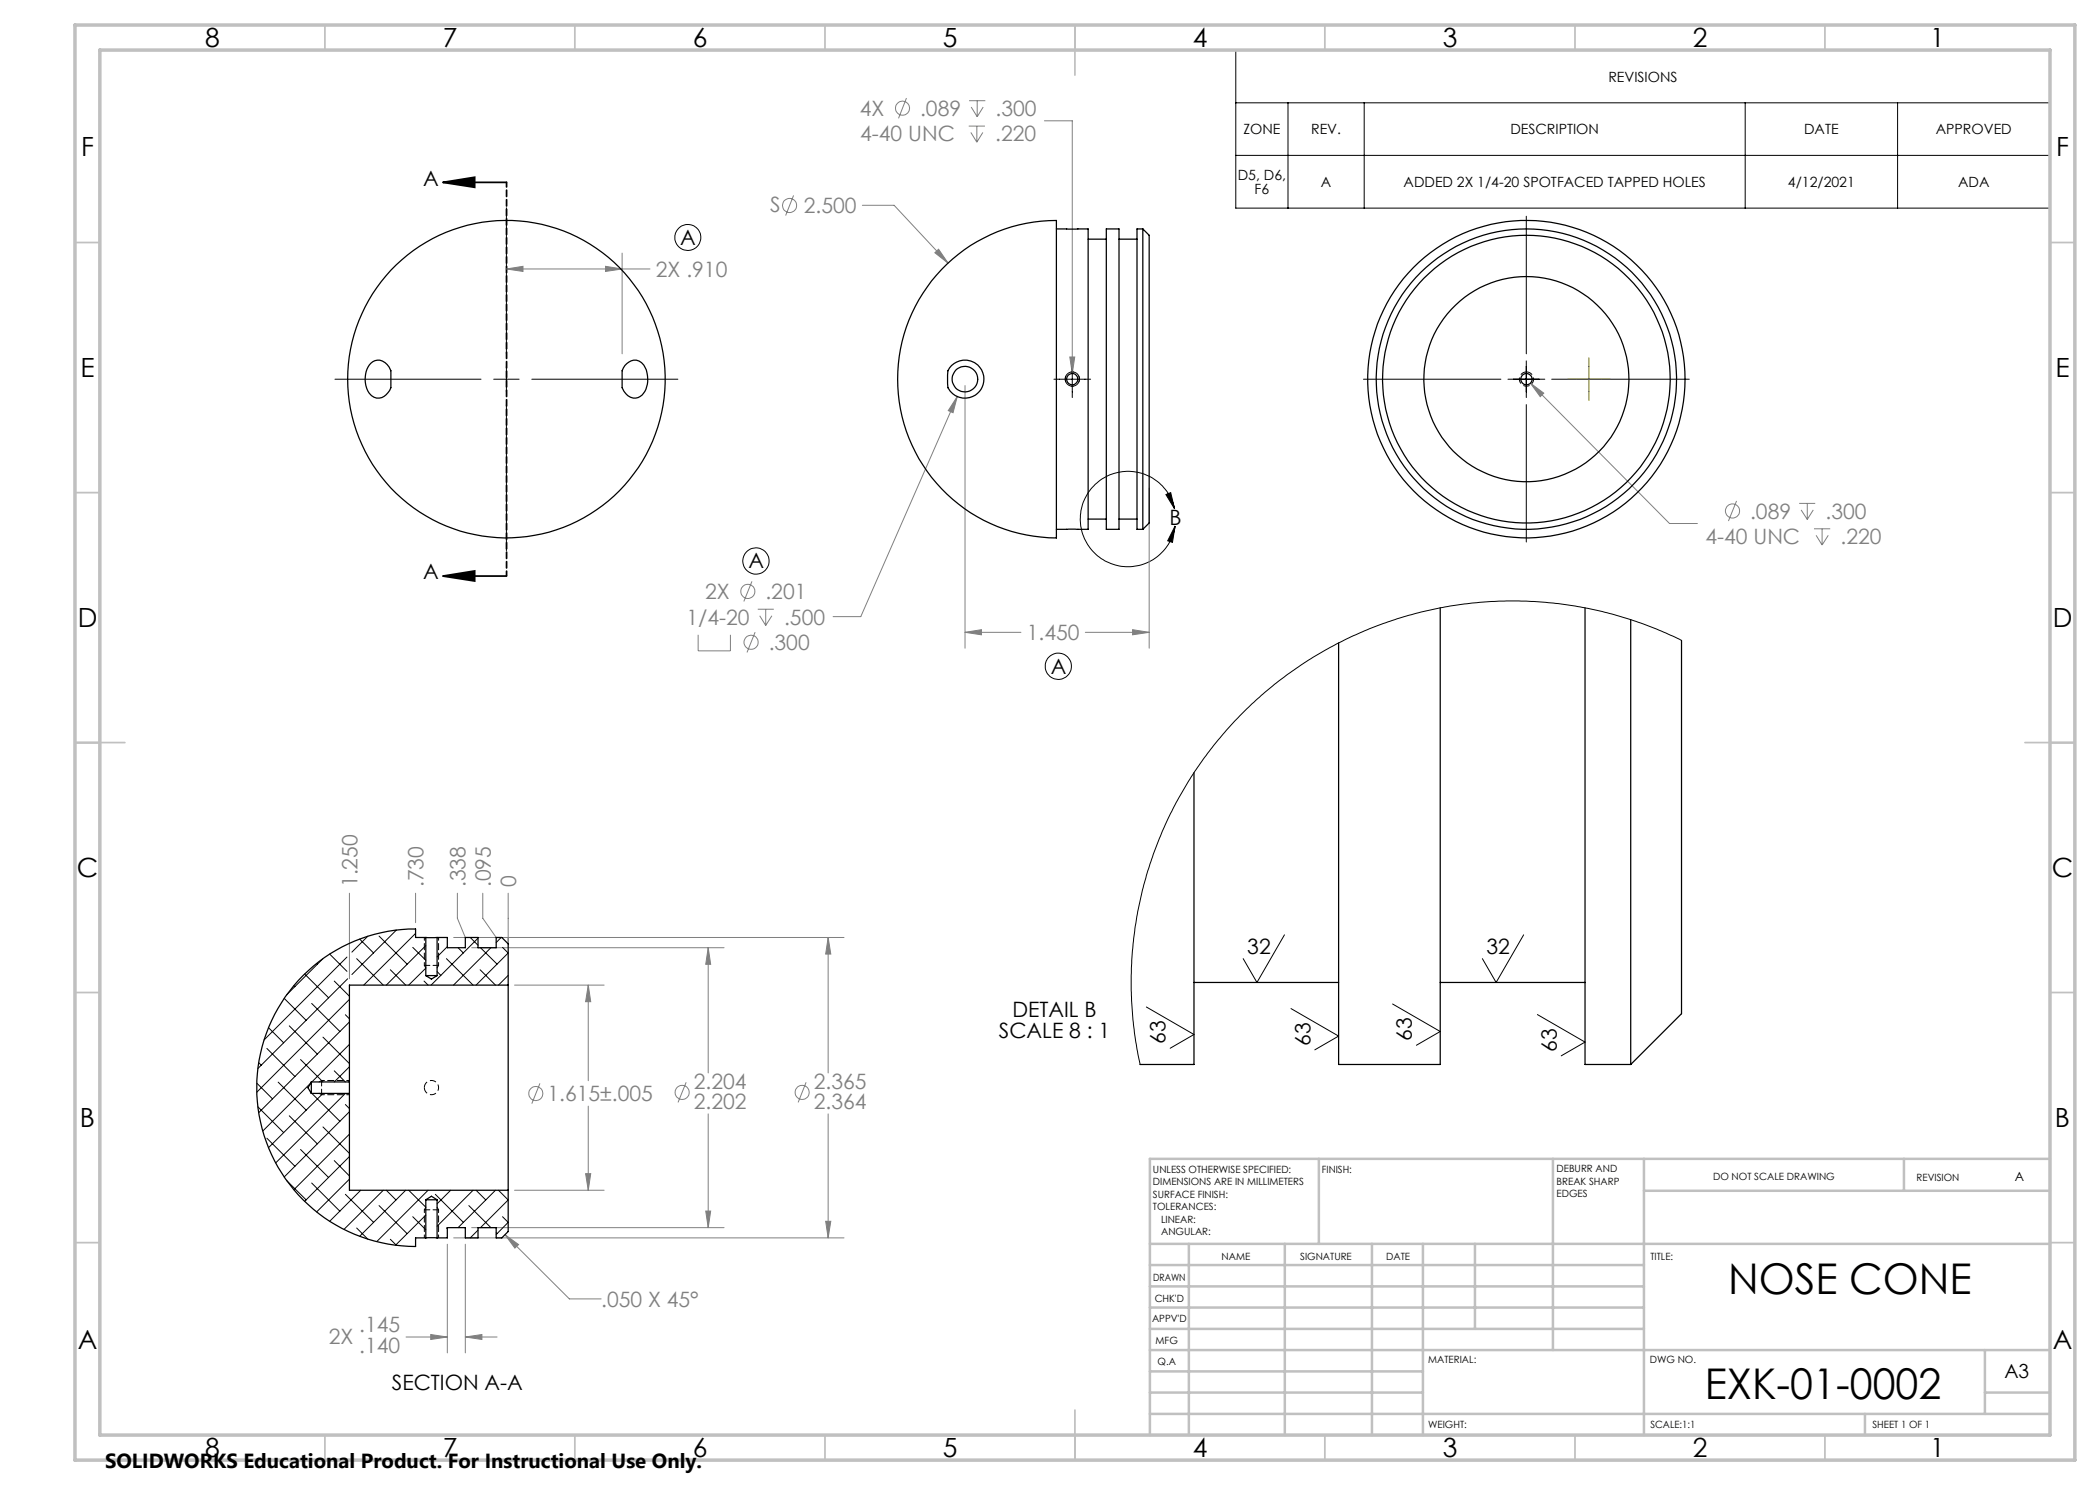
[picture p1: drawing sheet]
<svg xmlns="http://www.w3.org/2000/svg" width="420mm" height="297mm" viewBox="0 0 420 297" stroke-linecap="round" stroke-linejoin="round" font-family="sans-serif">
<g fill="none" stroke="#808080" stroke-width=".2">
<path d="M181.3 19.6l-1.6 4.1M158.7 39.1l-1.6 4M193.7 25.2h3.3M193.8 20.1h3.3M194.2 26.5l1.2 1.9M194.2 21.4l1.2 2M195.4 25.2v3.2M195.4 20.1v3.3M196.6 26.5l-1.2 1.9M196.6 21.4l-1.2 2M208.9 24.2h5.6v50.5M101.3 53.8l3.3-.5v1z"/>
<path d="M101.3 53.8h28.7M121.1 53.3l3.3 .5-3.3 .5zM124.4 50.6v20.2M172.5 41.1h6.3l10.8 11.5M187 50.5l.7-.7 1.9 2.8zM191.5 79.3l-.9 3.2-.9-.4zM191.5 79.3l-19.3 44h-5.6M193 77.1v52.5M214 71.4h.9l-.4 3.3zM306.1 76.6l2.7 2-.8 .7zM306.1 76.6l27.8 28.1h5.6M229.8 97.6v32"/>
<path d="M150.4 116.3l-1.6 4M347.3 100.2l-1.6 4M359.8 100.7h3.2M360.2 102l1.3 1.9M361.5 100.7v3.2M362.7 102l-1.2 1.9M362.8 105.8h3.2M363.2 107.1l1.2 1.9M364.4 105.8v3.2M365.7 107.1l-1.3 1.9M139.6 127v3.2h6.5v-3.2M151 126.4l-1.6 4.1"/>
<path d="M151.6 121.8h3.2M151.9 123.2l1.2 1.9M153.1 121.8v3.3M154.4 123.2l-1.3 1.9M193 126.5l3.3-.6v1.1zM193 126.5h11.2M217.1 126.5h12.7M226.5 125.9l3.3 .6-3.3 .5zM69.9 178.6v17.2M83.1 178.6v5.9M91.5 178.6v5.1l1.6 3.8M96.6 178.6v5.1l2.6 3.8"/>
<path d="M101.6 178.6v10M90.7 187.5h78.1M94.3 189.5h50.5M102.9 197h17.9M117.7 197l.4 3.3h-1zM117.7 197v19.1M141.6 189.5l.5 3.4h-1zM141.6 189.5v25.1M165.6 187.5l.6 3.3h-1.1zM165.6 187.5v27.1M108 216.7l-1.6 4M137.2 216.5l-1.6 4"/>
<path d="M161.2 216.5l-1.6 4M102.9 238.1h17.9M117.1 234.7h1l-.4 3.4zM117.7 221.2v16.9M141.6 222.8v22.7M165.6 222.8v24.8M89.5 248.8v21.8M90.7 247.6h78.1M93.1 248.8v21.8M94.3 245.5h50.5M101 246.9l2.7 2-.7 .7zM101 246.9l12.9 12.9h6.3"/>
<path d="M141.1 242.2h1l-.5 3.3zM165.1 244.3h1.1l-.6 3.3zM81.2 267.4h8.3M86.1 266.9l3.4 .5-3.4 .5zM93.1 267.4l3.3-.5v1zM93.1 267.4h6.3"/>
<circle cx="180.5" cy="21.6" r="1.41"/>
<circle cx="157.9" cy="41.1" r="1.4"/>
<circle cx="149.6" cy="118.3" r="1.42"/>
<circle cx="346.5" cy="102.2" r="1.42"/>
<circle cx="150.2" cy="128.5" r="1.41"/>
<circle cx="107.2" cy="218.7" r="1.42"/>
<circle cx="136.4" cy="218.5" r="1.4"/>
<circle cx="160.4" cy="218.5" r="1.41"/>
</g>
<g fill="none" stroke="#000" stroke-width=".2">
<path d="M247.2 10h162.8v31.6h-162.8zM247.2 20.6h162.8M247.2 31.1h162.8M257.6 20.6v21M272.8 20.6v21M349 20.6v21M379.5 20.6v21M101.3 41.6v29.2M305.3 43.2v27.6M67 75.8h29.2M98.7 75.8h5.1M101.3 73.3v5.1"/>
<path d="M106.4 75.8h29.2M210.8 75.8h7.3M214.5 72.2v7.3M272.7 75.8h27.5M301.6 75.8h7.4M305.3 72.2v7.3M310.3 75.8h27.6M101.3 80.9v29.2M233.2 98.9l.9-.4 .8 3.3zM305.3 80.9v27.5M234.9 101.8a9.5 9.5 0 0 0-14.8-5.8 9.5 9.5 0 0 0 .5 15.9 9.5 9.5 0 0 0 14.4-6.7M235 105.2l-.5 3.3-1-.3z"/>
<path d="M256.9 187l-5.5 9.5-2.8-4.8M304.7 187l-5.5 9.5-2.7-4.8M229.3 201.4l9.5 5.5-4.8 2.8M258.2 201.7l9.5 5.5-4.7 2.8M278.5 200.8l9.5 5.5-4.7 2.8M307.5 202.9l9.5 5.5-4.8 2.8"/>
<circle cx="137.6" cy="47.5" r="2.6"/>
<circle cx="151.2" cy="112.2" r="2.63"/>
<circle cx="211.7" cy="133.3" r="2.63"/>
</g>
<path d="M88.6 36.5h12.7M88.6 36.5l6.3-1v2zM88.6 115.2h12.7M88.6 115.2l6.3-1v2z" fill="none" stroke="#000" stroke-width=".35"/>
<path d="M213 75.8a1.42 1.42 0 0 0 2.1 1.3 1.42 1.42 0 0 0 .2-2.5 1.42 1.42 0 0 0-2.2 1l-.1 .2M215.9 75.8a1.42 1.42 0 0 1-2.1 1.3 1.42 1.42 0 0 1-.1-2.5 1.42 1.42 0 0 1 2.2 1v.2M305.3 74.4a1.42 1.42 0 0 1 1.3 2.1 1.42 1.42 0 0 1-2.5 .1 1.42 1.42 0 0 1 1-2.2h.2M84.9 217.5a1.42 1.42 0 0 0 2.1 1.3 1.42 1.42 0 0 0 .1-2.5 1.42 1.42 0 0 0-2.2 1v.2" fill="none" stroke="#000" stroke-width=".2" stroke-dasharray="1.3 .6" stroke-linecap="butt"/>
<path d="M101.3 36.4v78.8" fill="none" stroke="#000" stroke-width=".35" stroke-dasharray="1.3 .6" stroke-dashoffset=".3"/>
<g fill="none" stroke="#c0c0c0" stroke-width=".35">
<path d="M65 5v5M115 5v5M165 5v5M215 5v10M265 5v5M315 5v5M365 5v5M15 48.5h5M410 48.5h5M15 98.5h5M410 98.5h5M15 148.5h10"/>
<path d="M405 148.5h10M15 198.5h5M410 198.5h5M15 248.5h5M410 248.5h5M65 287v5M115 287v5M165 287v5M215 282v10M265 287v5M315 287v5M365 287v5"/>
</g>
<g fill="none" stroke="#c0c0c0" stroke-width=".5">
<path d="M263.8 231.8v17M310.6 231.8v38.2M328.8 231.8v55.2M328.8 238.2h81.2M380.8 231.8v6.4M410 231.8h-180v55.2M230 248.8h180M230 257.3h98.8M230 253h98.8M237.8 248.8v38.2M257 248.8v38.2M274.4 248.8v38.2"/>
<path d="M284.6 248.8v38.2M295 248.8v17M230 265.8h98.8M230 261.5h98.8M230 278.5h54.6M230 274.3h54.6M230 270h180M397 278.5h13M397 270v12.8M230 282.8h180M373 282.8v4.2"/>
</g>
<path d="M15 5h400v287h-400zM20 10h390v277h-390z" fill="none" stroke="#c0c0c0" stroke-width=".7"/>
<path d="M84.9 193.1h2.8M64.3 216.1v2.8M87.7 242h-2.8" fill="none" stroke="#000" stroke-width=".2" stroke-dasharray="1.3 .6" stroke-dashoffset=".2"/>
<path d="M84.9 187.5v5.6M87.7 187.5v5.6M69.9 218.9h-5.6M69.9 216.1h-5.6M84.9 247.5v-5.5M87.7 247.5v-5.5" fill="none" stroke="#000" stroke-width=".2" stroke-dasharray="1.3 .6" stroke-dashoffset=".7"/>
<path d="M84.9 193.1l.3 .5M87.7 193.1l-.3 .5M64.3 216.1l-.5 .3M64.3 218.9l-.5-.2M84.9 242l.3-.5M87.7 242l-.3-.5" fill="none" stroke="#000" stroke-width=".2" stroke-dasharray="1.3 .6"/>
<path d="M313.5 75.8h8.6M317.8 71.6v8.5" fill="none" stroke="#808000" stroke-width=".2"/>
<g fill="#000">
<path d="M88.6 36.5l6.3-1v2zM88.6 115.2l6.3-1v2z"/>
<path d="M233.2 98.9l.9-.4 .8 3.3zM235 105.2l-.5 3.3-1-.3z"/>
</g>
<g fill="#808080">
<path d="M121.1 53.3l3.3 .5-3.3 .5zM101.3 53.8l3.3-.5v1z"/>
<path d="M187 50.5l2.6 2.1-1.9-2.8zM214 71.4l.5 3.3 .4-3.3zM191.5 79.3l-1.8 2.8 .9 .4zM193 126.5l3.3-.6v1.1zM226.5 125.9l3.3 .6-3.3 .5zM306.1 76.6l1.9 2.7 .8-.7zM165.6 187.5l.6 3.3h-1.1zM165.1 244.3h1.1l-.6 3.3zM141.6 189.5l.5 3.4h-1zM141.1 242.2h1l-.5 3.3zM93.1 267.4l3.3-.5v1zM86.1 266.9l3.4 .5-3.4 .5zM101 246.9l2.7 2-.7 .7zM117.7 197l.4 3.3h-1zM117.1 234.7h1l-.4 3.4z"/>
</g>
<g fill="none" stroke="#000" stroke-width=".25">
<path d="M188.3 53.9a31.7 31.7 0 0 1 23-9.8v63.5a31.7 31.7 0 0 1-29.2-19.3 31.7 31.7 0 0 1 6.2-34.4zM211.3 45.8h6.3v60.1h-6.3M217.6 47.8h3.7M221.3 45.8h2.5v60.1h-2.5zM223.8 47.8h3.6M228.6 45.8l1.2 1.3v57.5l-1.2 1.3M228.6 45.8v60.1M228.6 45.8h-1.2v60.1h1.2M74.2 72.6a2.45 2.45 0 0 1 2.6-.3 2.45 2.45 0 0 1 1.4 2.3v1.7a2.87 2.87 0 0 1-2.9 3.3 3.7 3.7 0 0 1-2.2-4.3l.3-1.5zM125 73.1a2.25 2.25 0 0 1 2.1-1.1 2.25 2.25 0 0 1 1.9 1.5 4.7 4.7 0 0 1-1 5.8 2.25 2.25 0 0 1-3.2-1.1 4.1 4.1 0 0 1-.4-2.4v-.8a2.11 2.11 0 0 1 .6-1.9zM190.3 73.1a3.8 3.8 0 0 1 5.7 .4 3.8 3.8 0 0 1-1 5.5 3.8 3.8 0 0 1-5.4-1.5l-.1-2.5a2.06 2.06 0 0 1 .8-1.9zM217.6 103.8h3.7"/>
<path d="M223.8 103.8h3.6M288 121.6v91.3h-20.3v-84.3M317 121.6v91.3h9.1M326.1 123.9v89M336.3 128.1v74.6l-10.2 10.2M238.8 154.5v58.4h-10.8M85.2 187.5h2.2M85.2 195.1h2.2M85.2 187.5h-2.1v-1.7a31.7 31.7 0 0 0-31.7 31.8 31.7 31.7 0 0 0 31.7 31.7v-1.7h2.1M85.2 187.5v7.6M85.2 195.1l1.1 .7 1.1-.7M87.4 187.5h2.1v2h3.6v-2h2.5v2h3.6v-2h1.2l1.2 1.3v8.2"/>
<path d="M87.4 187.5v7.6M101.6 197v41.1M101.6 197h-31.7v19.4M238.8 196.5h28.9M288 196.5h29M62.3 216.4v2.3M62.3 216.4h7.6M62.3 216.4l-.7 1.2 .7 1.1M62.3 218.7h7.6M69.9 216.4v2.3M69.9 218.7v19.4h31.7M85.2 240h2.2"/>
<path d="M85.2 240v7.6M85.2 240l1.1-.7 1.1 .7M87.4 240v7.6M101.6 238.1v8.2l-1.2 1.3h-1.2v-2.1h-3.6v2.1h-2.5v-2.1h-3.6v2.1h-2.1M85.2 247.6h2.2"/>
<circle cx="101.3" cy="75.8" r="31.8"/>
<circle cx="193" cy="75.8" r="2.56"/>
<circle cx="214.5" cy="75.8" r="1.13"/>
<circle cx="305.3" cy="75.8" r="31.7"/>
<circle cx="305.3" cy="75.8" r="20.5"/>
<circle cx="305.3" cy="75.8" r="30"/>
<circle cx="305.3" cy="75.8" r="28.8"/>
<circle cx="305.3" cy="75.8" r="1.13"/>
</g>
<g fill="none" stroke="#000" stroke-width=".2">
<path d="M336.3 128.1l-4.9-2.3-5.3-1.9-5.6-1.6-5.4-1.1-4.4-.6-5.4-.4h-5.5l-5.4 .4-4.4 .6-5.8 1.2-4.8 1.4-5.5 2-6.6 3-4.7 2.7-5 3.3-2.7 2.1-4.5 3.9-3.5 3.4-3.2 3.8-3.1 3.9-2.9 4.3-2.5 4.3-2.8 5.8-1.8 4.6-1.9 6.1-1.2 5.3-.8 5.4-.4 4.4-.1 5.9 .4 6 .6 4.4 .8 4.5M56.8 199.7l4.4 4.4M58.8 197.1l.2 .2M60.9 194.8l4.8 4.8M63.3 192.7l.2 .1M64.6 191.8l-7.3 7.2M65.9 190.8l3.5 3.5M66.9 196.2l3 3M69.4 191.4l-16.6 16.6M69.5 195.8l-17.9 17.9M69.9 199.9l-18.5 18.5M71.3 191.7l5.4 5.3"/>
<path d="M71.9 187.8l2.8 2.8M73.6 187.3l-3.2 3.1M75.8 187.2l5.6 5.6M78.1 194l3 3M79.1 186.1h.1M79.3 186l-8.9 8.9M82.5 189.5l2.7 2.5M83.1 186.7l-10.4 10.3M84.8 196.2l.8 .8M85.1 187.5l.1 .1M85.2 189.1l-7.9 7.9M85.2 193.6l-3.5 3.4"/>
<path d="M87.4 194.3l.8 .8M89.3 191.7l5.3 5.3M89.5 189.3l-2.1 2.1M91.6 189.5l1.1 1.1M94.1 187.5l1.5 1.6M95.6 187.6l-9.4 9.4M96 194l3.1 3M96.1 189.5l3.3 3.3M98.2 189.5l-7.5 7.5M100.2 187.5l-1 1M100.5 189.5l1.1 1.1-6.4 6.4M101.6 195.1l-1.9 1.9"/>
<path d="M51.4 216.6l3.1 3.2M51.8 212.5l.4 .5M53.4 209.7l5.6 5.6M53.7 205.5l3 3.1M55.6 216.4l5.6 5.6M57.9 205.2l5.6 5.6M60.1 211.9l4.5 4.5M62.1 216.6l-9.5 9.6M62.3 200.7l5.7 5.6M62.4 218.7l5.6 5.6M64.6 218.7l-10.9 10.8M64.6 207.4l5.3 5.3"/>
<path d="M66.9 214.2l2.2 2.2M69.1 218.7l-14 13.9M69.1 202.9l.8 .9M69.9 204.4l-18.1 18.1M69.9 208.9l-7.5 7.5M69.9 213.4l-3 3M51.6 221.4l5.1 5.1M53.4 227.6l5.6 5.7M57.3 236.1l3.9 3.9M57.9 223.2l5.6 5.6M60.1 229.9l5.6 5.6M62.3 236.6l5.7 5.6"/>
<path d="M64.6 225.4l5.3 5.3M66.9 232.1l3 3.1M69.1 238.9l5.6 5.6M69.1 220.9l.8 .8M69.9 222.4l-13.1 13M69.9 226.8l-11.1 11.1M69.9 231.3l-9 9M69.9 235.8l-6.6 6.6M72.1 238.1l-6.2 6.2M76.7 238.1l-7.9 7.8M77.3 238.1l1.9 1.9M81.1 238.1l-9.2 9.2"/>
<path d="M81.7 238.1l3.5 3.3M85.6 238.1l-10.2 10.2M87.1 238.9l5.6 5.6M90.1 238.1l-2.7 2.7M94.6 238.1l-7.2 7.1M95.2 238.1l2 1.9M99.1 238.1l-7.5 7.4M99.7 238.1l1.9 1.9-5.5 5.5M71.3 245.6l2.3 2.2M75.8 241.1l5.6 5.6M78.1 247.9l1.2 1.2M82.5 243.3l2.7 2.7"/>
<path d="M85.2 243l-6.1 6M85.2 247.5l-.1 .1M89.3 245.6l.2 .1M93.8 241.1l4.4 4.4M95.6 246l-1.5 1.6M99.2 246.6l.2 .1M100.5 243.3l1.1 1.2-2.4 2.4"/>
</g>
<g font-size="8.5">
<text x="345.7" y="258.8">NOSE CONE</text>
<text x="341" y="279.7">EXK-01-0002</text>
</g>
<g font-size="5.3">
<text x="41" y="9.5">8</text>
<text x="88.5" y="9.5">7</text>
<text x="138.5" y="9.5">6</text>
<text x="188.5" y="9.5">5</text>
<text x="238.5" y="9.5">4</text>
<text x="288.5" y="9.5">3</text>
<text x="338.5" y="9.5">2</text>
<text x="386" y="9.5">1</text>
<text x="16.2" y="31.2">F</text>
<text x="411.2" y="31.2">F</text>
<text x="16.1" y="75.5">E</text>
<text x="411.1" y="75.5">E</text>
<text x="15.5" y="125.5">D</text>
<text x="410.5" y="125.5">D</text>
<text x="15.4" y="175.5">C</text>
<text x="410.4" y="175.5">C</text>
<text x="16" y="225.5">B</text>
<text x="411" y="225.5">B</text>
<text x="15.5" y="269.8">A</text>
<text x="410.5" y="269.8">A</text>
<text x="41" y="291.5">8</text>
<text x="88.5" y="291.5">7</text>
<text x="138.5" y="291.5">6</text>
<text x="188.5" y="291.5">5</text>
<text x="238.5" y="291.5">4</text>
<text x="288.5" y="291.5">3</text>
<text x="338.5" y="291.5">2</text>
<text x="386" y="291.5">1</text>
</g>
<g font-size="4.2" fill="#808080">
<text x="172" y="23.2">4X</text>
<text x="184" y="23.2">.089</text>
<text x="199.1" y="23.2">.300</text>
<text x="172" y="28.3">4-40 UNC</text>
<text x="199" y="28.3">.220</text>
<text x="154.1" y="42.5">S</text>
<text x="160.8" y="42.6">2.500</text>
<text x="131.2" y="55.4">2X .910</text>
<text x="350" y="103.7">.089</text>
<text x="365.1" y="103.7">.300</text>
<text x="341.1" y="108.8">4-40 UNC</text>
<text x="368.1" y="108.8">.220</text>
<text x="141" y="119.8">2X</text>
<text x="153.1" y="119.8">.201</text>
<text x="137.3" y="124.9">1/4-20</text>
<text x="156.8" y="124.9">.500</text>
<text x="153.7" y="130">.300</text>
<text x="205.4" y="128">1.450</text>
<text x="71.5" y="177.4" transform="rotate(-90 71.5 177.4)">1.250</text>
<text x="84.7" y="177.4" transform="rotate(-90 84.7 177.4)">.730</text>
<text x="93.1" y="177.4" transform="rotate(-90 93.1 177.4)">.338</text>
<text x="98.2" y="177.4" transform="rotate(-90 98.2 177.4)">.095</text>
<text x="103.3" y="177.4" transform="rotate(-90 103.3 177.4)">0</text>
<text x="109.5" y="220.2">1.615±.005</text>
<text x="138.8" y="217.7">2.204</text>
<text x="138.8" y="221.9">2.202</text>
<text x="162.8" y="217.7">2.365</text>
<text x="162.8" y="221.9">2.364</text>
<text x="120.2" y="261.4">.050 X 45°</text>
<text x="65.7" y="268.7">2X</text>
<text x="71.8" y="266.5">.145</text>
<text x="71.8" y="270.6">.140</text>
</g>
<g font-size="4.2">
<text x="84.6" y="37.1">A</text>
<text x="136.1" y="49">A</text>
<text x="233.9" y="105">B</text>
<text x="149.7" y="113.7">A</text>
<text x="84.6" y="115.9">A</text>
<text x="210.2" y="134.7">A</text>
<text x="249.5" y="190.8">32</text>
<text x="297.3" y="190.8">32</text>
<text x="202.5" y="203.5">DETAIL B</text>
<text x="199.8" y="207.6">SCALE 8 : 1</text>
<text x="233.1" y="208.8" transform="rotate(-90 233.1 208.8)">63</text>
<text x="262.1" y="209.1" transform="rotate(-90 262.1 209.1)">63</text>
<text x="282.4" y="208.2" transform="rotate(-90 282.4 208.2)">63</text>
<text x="311.4" y="210.3" transform="rotate(-90 311.4 210.3)">63</text>
<text x="78.4" y="278.1">SECTION A-A</text>
</g>
<text font-size="4.1" x="21" y="293.7">SOLIDWORKS Educational Product. For Instructional Use Only.</text>
<text font-size="3.9" x="400.9" y="275.5">A3</text>
<g font-size="2.8">
<text x="321.7" y="16.3">REVISIONS</text>
<text x="248.7" y="26.9">ZONE</text>
<text x="262.2" y="26.9">REV.</text>
<text x="302.1" y="26.9">DESCRIPTION</text>
<text x="360.8" y="26.9">DATE</text>
<text x="387.2" y="26.9">APPROVED</text>
<text x="247.6" y="36">D5, D6,</text>
<text x="250.9" y="38.8">F6</text>
<text x="264.2" y="37.4">A</text>
<text x="280.7" y="37.4">ADDED 2X 1/4-20 SPOTFACED TAPPED HOLES</text>
<text x="357.6" y="37.4">4/12/2021</text>
<text x="391.6" y="37.4">ADA</text>
</g>
<text font-size="2.5" x="402.9" y="236.1">A</text>
<g font-size="2">
<text x="230.6" y="234.6">UNLESS OTHERWISE SPECIFIED:</text>
<text x="230.6" y="237.1">DIMENSIONS ARE IN MILLIMETERS</text>
<text x="230.6" y="239.6">SURFACE FINISH:</text>
<text x="264.4" y="234.6">FINISH:</text>
<text x="311.3" y="234.5">DEBURR AND</text>
<text x="311.3" y="237">BREAK SHARP</text>
<text x="311.3" y="239.5">EDGES</text>
<text x="342.6" y="236">DO NOT SCALE DRAWING</text>
<text x="383.3" y="236.2">REVISION</text>
<text x="230.6" y="242.1">TOLERANCES:</text>
<text x="232.2" y="244.6">LINEAR:</text>
<text x="232.2" y="247.1">ANGULAR:</text>
<text x="244.3" y="252">NAME</text>
<text x="260" y="251.9">SIGNATURE</text>
<text x="277.2" y="251.9">DATE</text>
<text x="330.1" y="251.9">TITLE:</text>
<text x="230.6" y="256.1">DRAWN</text>
<text x="230.9" y="260.3">CHK'D</text>
<text x="230.4" y="264.4">APPV'D</text>
<text x="231.1" y="268.8">MFG</text>
<text x="231.5" y="273">Q.A</text>
<text x="285.6" y="272.5">MATERIAL:</text>
<text x="330" y="272.5">DWG NO.</text>
<text x="285.6" y="285.5">WEIGHT:</text>
<text x="330.1" y="285.6">SCALE:1:1</text>
<text x="374.5" y="285.6">SHEET 1 OF 1</text>
</g>
</svg>
